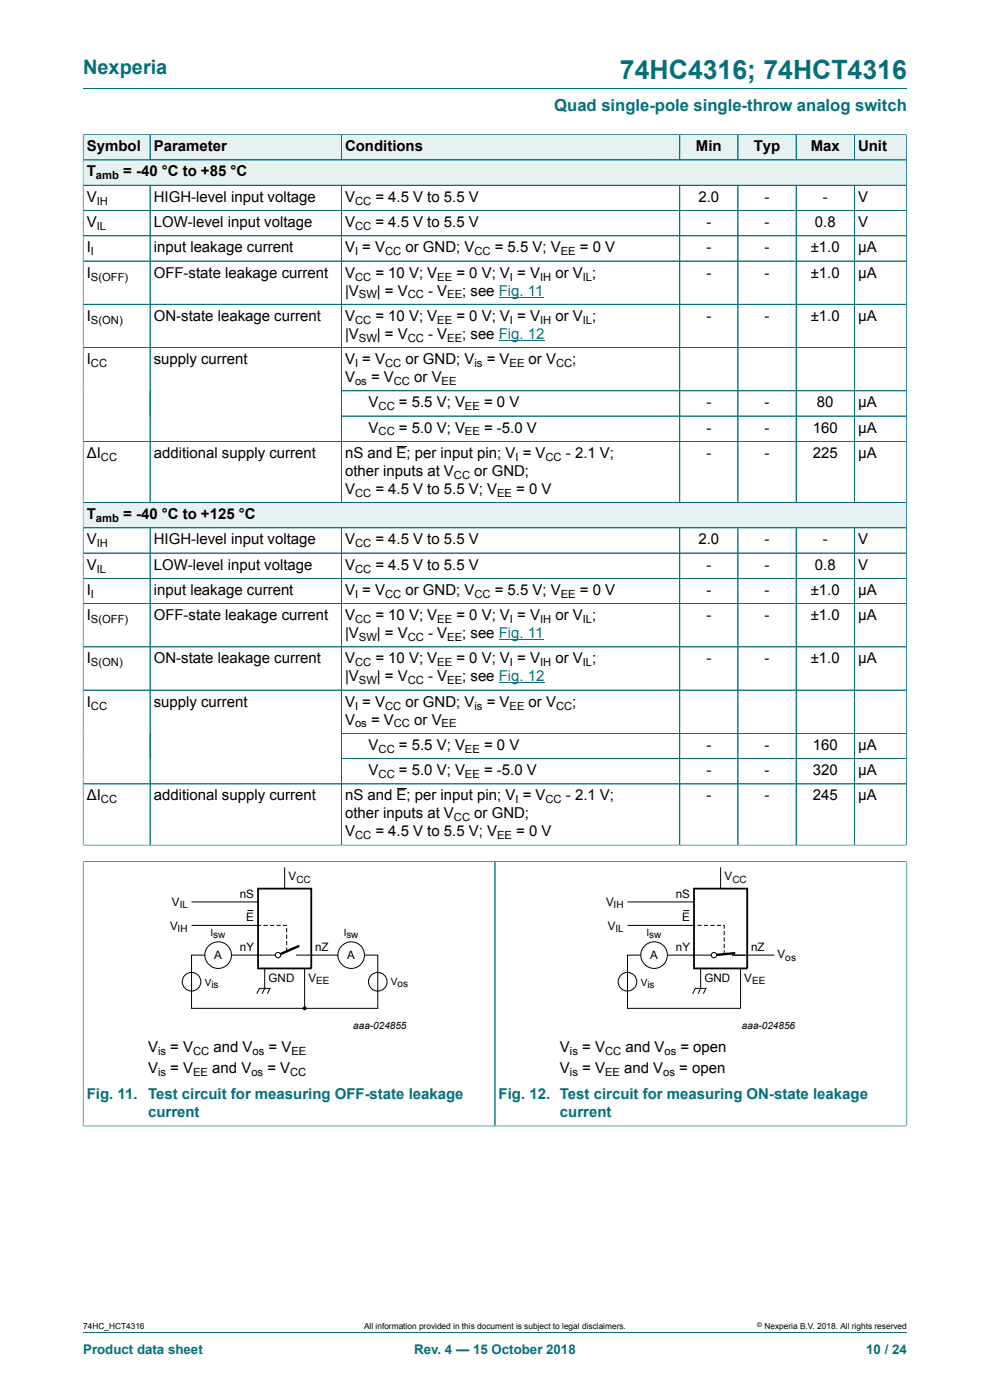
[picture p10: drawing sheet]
<svg xmlns="http://www.w3.org/2000/svg" width="210mm" height="297mm" viewBox="0 0 210 297" stroke-linecap="round" stroke-linejoin="round" font-family="sans-serif">
<path d="M17.6 18.8h174.8" fill="none" stroke="#036f7b" stroke-width=".21"/>
<path d="M17.7 28.6h14.1v5.3h-14.1z" fill="#e6f1f2"/>
<path d="M17.6 28.5v5.4h14.2v-5.3h-14.2" fill="none" stroke="#036f7b" stroke-width=".21"/>
<path d="M31.9 28.6h40.4v5.3h-40.4z" fill="#e6f1f2"/>
<path d="M31.8 28.6h40.6v5.3h-40.6z" fill="none" stroke="#036f7b" stroke-width=".21"/>
<path d="M72.5 28.6h66.4v5.3h-66.4z" fill="#e6f1f2"/>
<path d="M138.9 28.6h-66.5v5.3h66.5" fill="none" stroke="#036f7b" stroke-width=".21"/>
<path d="M138.9 28.6h5.2v5.3h-5.2z" fill="#e6f1f2"/>
<path d="M138.9 28.6h5.3v5.3h-5.3" fill="none" stroke="#036f7b" stroke-width=".21"/>
<path d="M144.3 28.6h12.2v5.3h-12.2z" fill="#e6f1f2"/>
<path d="M144.2 28.6h12.3v5.3h-12.3z" fill="none" stroke="#036f7b" stroke-width=".21"/>
<path d="M156.6 28.6h12.2v5.3h-12.2z" fill="#e6f1f2"/>
<path d="M156.5 28.6h12.4v5.3h-12.4z" fill="none" stroke="#036f7b" stroke-width=".21"/>
<path d="M169 28.6h12.2v5.3h-12.2z" fill="#e6f1f2"/>
<path d="M168.9 28.6h12.3v5.3h-12.3z" fill="none" stroke="#036f7b" stroke-width=".21"/>
<path d="M181.3 28.6h10.9v5.3h-10.9z" fill="#e6f1f2"/>
<path d="M192.3 28.5v10.8h-174.7v-5.4h174.7M192.3 28.6h-11.1v5.3" fill="none" stroke="#036f7b" stroke-width=".21"/>
<path d="M17.7 34h174.5v5.2h-174.5z" fill="#e6f1f2"/>
<g fill="none" stroke="#036f7b" stroke-width=".21">
<path d="M17.6 39.3h174.7v72.7h-174.7zM31.8 39.3v67.3M72.4 39.3v67.3M144.2 39.3v67.3M156.5 39.3v67.3M168.9 39.3v67.3M181.2 39.3v67.3M17.6 44.7h174.7M17.6 50h174.7M17.6 55.4h174.7M17.6 64.6h174.7M17.6 73.7h174.7"/>
<path d="M17.6 93.6h174.7M72.4 82.9h119.9M72.4 88.3h119.9M17.6 106.6h174.7"/>
</g>
<path d="M105.8 63h9.5M105.8 72.2h9.7" fill="none" stroke="#00f" stroke-width=".21"/>
<path d="M84.1 94.6h2.1" fill="none" stroke="#000" stroke-width=".21"/>
<path d="M17.7 106.7h174.5v5.2h-174.5z" fill="#e6f1f2"/>
<g fill="none" stroke="#036f7b" stroke-width=".21">
<path d="M17.6 28.6v150.8M17.7 28.6h174.5M17.7 33.9h174.5M17.7 39.3h174.5M31.8 28.6v5.3M31.8 39.4v67.1M72.4 28.6v5.3M72.4 39.4v67.1M144.2 28.6v5.3M144.2 39.4v67.1M156.5 28.6v5.3M156.5 39.4v67.1"/>
<path d="M168.9 28.6v5.3M168.9 39.4v67.1M181.2 28.6v5.3M181.2 39.4v67.1M192.3 28.6v150.8M17.7 50h174.5M17.7 55.4h174.5M192.2 44.7h-174.5M17.7 64.6h174.5M17.7 73.7h174.5M17.7 93.6h174.5M72.5 82.9h119.7"/>
<path d="M72.5 88.3h119.7M17.6 112h174.7M17.6 117.3h174.7M17.7 106.6h174.5M31.8 112v67.3M72.4 112v67.3M144.2 112v67.3M156.5 112v67.3M168.9 112v67.3M181.2 112v67.3M17.6 122.7h174.7M17.6 128.1h174.7"/>
<path d="M17.6 137.2h174.7M17.6 146.4h174.7M72.4 155.6h119.9M17.6 179.3h174.7M192.3 160.9h-119.9M192.3 166.3h-174.7M17.6 182.8h87.4v56.1h-87.4M17.6 182.7v56.2"/>
</g>
<path d="M105.8 135.7h9.5M105.8 144.9h9.7" fill="none" stroke="#00f" stroke-width=".21"/>
<g fill="none" stroke="#000" stroke-width=".21">
<path d="M84.1 167.3h2.1M40.6 191.3h14.1M40.6 196.3h14.7M52.5 193.2h1.3M56 196.3h.7M57.4 196.3h.7M58.7 196.3h.7M60.1 196.3h.7M60.4 184v4.5M60.8 197v.7M60.8 198.4v.6M60.8 199.7v.7"/>
<path d="M43.5 202.6h-2.9v11.3h39.5v-11.3h-2.8M49.1 202.6h9.6M54.5 210.8l.5-1.1h2.3l-.6 1.1M56.2 205.4v4.3l-.6 1.1M60.8 201.1v.7M62.9 202.6h8.8M64.6 205.4v8.5"/>
<circle cx="40.6" cy="208.3" r="1.98"/>
<circle cx="80.1" cy="208.3" r="1.98"/>
</g>
<path d="M54.7 188.5h11.3v16.9h-11.3z" fill="none" stroke="#000" stroke-width=".38"/>
<circle cx="64.6" cy="213.9" r=".28" fill="#000"/>
<circle cx="64.6" cy="213.9" r=".28" fill="none" stroke="#000" stroke-width=".25"/>
<path d="M63.5 200.7l-4.5 1.9" fill="none" stroke="#000" stroke-width=".51"/>
<circle cx="59" cy="202.6" r=".56" fill="#fefefe"/>
<g fill="none" stroke="#000" stroke-width=".21">
<path d="M133.1 191.3h14.1M133.1 196.3h14.3M145 193.2h1.2M148 196.3h.7M149.4 196.3h.7M150.8 196.3h.7M152.2 196.3h.6M152.9 184v4.5M153.5 196.3l.1 .6M153.6 197.6v.7M153.6 199v.6M135.9 202.6h-2.8v11.3h24v-8.5"/>
<path d="M141.6 202.6h9.6M146.9 210.8l.6-1.1h2.3l-.6 1.1M148.6 205.4v4.3l-.5 1.1M153.6 200.3v.7M153.6 201.7v.7M155.4 202.6h8.7"/>
<circle cx="46.3" cy="202.6" r="2.81"/>
<circle cx="59" cy="202.6" r=".56"/>
<circle cx="74.5" cy="202.6" r="2.81"/>
<circle cx="133.1" cy="208.3" r="1.98"/>
<circle cx="138.8" cy="202.6" r="2.81"/>
</g>
<path d="M192.4 182.7v56.2M192.4 182.8h-87.4v56.1h87.4" fill="none" stroke="#036f7b" stroke-width=".21"/>
<path d="M147.2 188.5h11.3v16.9h-11.3z" fill="none" stroke="#000" stroke-width=".38"/>
<path d="M156 202.2l-4.6 .4" fill="none" stroke="#000" stroke-width=".51"/>
<circle cx="151.4" cy="202.6" r=".56" fill="#fefefe"/>
<circle cx="151.4" cy="202.6" r=".56" fill="none" stroke="#000" stroke-width=".21"/>
<path d="M17.6 182.9v55.9M17.7 182.8h174.6M105 182.9v55.9M192.4 182.9v55.9M17.7 238.9h174.6M17.6 282.6h174.8" fill="none" stroke="#036f7b" stroke-width=".21"/>
<text font-size="5.6" fill="#036f7b" x="131.5" y="16.8">74HC4316; 74HCT4316</text>
<text font-size="4.2" fill="#036f7b" x="17.6" y="15.6">Nexperia</text>
<text font-size="3.5" fill="#036f7b" x="117.6" y="23.7">Quad single-pole single-throw analog switch</text>
<g font-size="3.2">
<text x="18.4" y="32.1">Symbol</text>
<text x="32.6" y="32.1">Parameter</text>
<text x="73.2" y="32.1">Conditions</text>
<text x="147.6" y="32.1">Min</text>
<text x="159.9" y="32.1">Typ</text>
<text x="172" y="32.1">Max</text>
<text x="182" y="32.1">Unit</text>
<text x="18.4" y="37.4">T</text>
<text x="26.1" y="37.4">= -40 °C to +85 °C</text>
<text x="18.4" y="42.8">V</text>
<text x="32.6" y="42.8">HIGH-level input voltage</text>
<text x="73.2" y="42.8">V</text>
<text x="79.6" y="42.8">= 4.5 V to 5.5 V</text>
<text x="148.2" y="42.8">2.0</text>
<text x="162.2" y="42.8">-</text>
<text x="174.5" y="42.8">-</text>
<text x="182" y="42.8">V</text>
<text x="18.4" y="48.2">V</text>
<text x="18.4" y="53.5">I</text>
<text x="32.6" y="48.2">LOW-level input voltage</text>
<text x="32.6" y="53.5">input leakage current</text>
<text x="73.2" y="48.2">V</text>
<text x="73.2" y="53.5">V = V</text>
<text x="79.6" y="48.2">= 4.5 V to 5.5 V</text>
<text x="86" y="53.5">or GND; V</text>
<text x="105" y="53.5">= 5.5 V; V</text>
<text x="123" y="53.5">= 0 V</text>
<text x="149.8" y="48.2">-</text>
<text x="149.8" y="53.5">-</text>
<text x="162.2" y="48.2">-</text>
<text x="162.2" y="53.5">-</text>
<text x="172" y="53.5">±1.0</text>
<text x="172.9" y="48.2">0.8</text>
<text x="182" y="48.2">V</text>
<text x="182" y="53.5">μA</text>
<text x="18.4" y="58.9">I</text>
<text x="32.6" y="58.9">OFF-state leakage current</text>
<text x="73.2" y="58.9">V</text>
<text x="79.6" y="58.9">= 10 V; V</text>
<text x="96.8" y="58.9">= 0 V; V = V</text>
<text x="117.8" y="58.9">or V ;</text>
<text x="149.8" y="58.9">-</text>
<text x="162.2" y="58.9">-</text>
<text x="172" y="58.9">±1.0</text>
<text x="182" y="58.9">μA</text>
<text x="73.2" y="62.7">|V</text>
<text x="80" y="62.7">| = V</text>
<text x="90.8" y="62.7">- V</text>
<text x="98" y="62.7">; see Fig. 11</text>
<text x="18.4" y="68.1">I</text>
<text x="32.6" y="68.1">ON-state leakage current</text>
<text x="73.2" y="68.1">V</text>
<text x="73.2" y="71.9">|V</text>
<text x="79.6" y="68.1">= 10 V; V</text>
<text x="80" y="71.9">| = V</text>
<text x="90.8" y="71.9">- V</text>
<text x="96.8" y="68.1">= 0 V; V = V</text>
<text x="98" y="71.9">; see Fig. 12</text>
<text x="117.8" y="68.1">or V ;</text>
<text x="149.8" y="68.1">-</text>
<text x="162.2" y="68.1">-</text>
<text x="172" y="68.1">±1.0</text>
<text x="182" y="68.1">μA</text>
<text x="18.4" y="77.2">I</text>
<text x="32.6" y="77.2">supply current</text>
<text x="73.2" y="77.2">V = V</text>
<text x="86" y="77.2">or GND; V</text>
<text x="103.2" y="77.2">= V</text>
<text x="112.1" y="77.2">or V</text>
<text x="121.4" y="77.2">;</text>
<text x="73.2" y="81">V</text>
<text x="78.7" y="81">= V</text>
<text x="87.9" y="81">or V</text>
<text x="78.2" y="86.4">V</text>
<text x="84.6" y="86.4">= 5.5 V; V</text>
<text x="102.7" y="86.4">= 0 V</text>
<text x="149.8" y="86.4">-</text>
<text x="162.2" y="86.4">-</text>
<text x="173.3" y="86.4">80</text>
<text x="182" y="86.4">μA</text>
<text x="78.2" y="91.8">V</text>
<text x="84.6" y="91.8">= 5.0 V; V</text>
<text x="102.7" y="91.8">= -5.0 V</text>
<text x="149.8" y="91.8">-</text>
<text x="162.2" y="91.8">-</text>
<text x="172.4" y="91.8">160</text>
<text x="182" y="91.8">μA</text>
<text x="18.4" y="97.1">ΔI</text>
<text x="32.6" y="97.1">additional supply current</text>
<text x="73.2" y="97.1">nS and E; per input pin; V = V</text>
<text x="73.2" y="100.9">other inputs at V</text>
<text x="100.6" y="100.9">or GND;</text>
<text x="120" y="97.1">- 2.1 V;</text>
<text x="149.8" y="97.1">-</text>
<text x="162.2" y="97.1">-</text>
<text x="172.4" y="97.1">225</text>
<text x="182" y="97.1">μA</text>
<text x="73.2" y="104.8">V</text>
<text x="79.6" y="104.8">= 4.5 V to 5.5 V; V</text>
<text x="109.5" y="104.8">= 0 V</text>
<text x="18.4" y="110.1">T</text>
<text x="26.1" y="110.1">= -40 °C to +125 °C</text>
<text x="18.4" y="115.5">V</text>
<text x="32.6" y="115.5">HIGH-level input voltage</text>
<text x="73.2" y="115.5">V</text>
<text x="79.6" y="115.5">= 4.5 V to 5.5 V</text>
<text x="148.2" y="115.5">2.0</text>
<text x="162.2" y="115.5">-</text>
<text x="174.5" y="115.5">-</text>
<text x="182" y="115.5">V</text>
<text x="18.4" y="120.8">V</text>
<text x="32.6" y="120.8">LOW-level input voltage</text>
<text x="73.2" y="120.8">V</text>
<text x="79.6" y="120.8">= 4.5 V to 5.5 V</text>
<text x="149.8" y="120.8">-</text>
<text x="162.2" y="120.8">-</text>
<text x="172.9" y="120.8">0.8</text>
<text x="182" y="120.8">V</text>
<text x="18.4" y="126.2">I</text>
<text x="18.4" y="131.6">I</text>
<text x="32.6" y="126.2">input leakage current</text>
<text x="32.6" y="131.6">OFF-state leakage current</text>
<text x="73.2" y="126.2">V = V</text>
<text x="73.2" y="131.6">V</text>
<text x="79.6" y="131.6">= 10 V; V</text>
<text x="86" y="126.2">or GND; V</text>
<text x="96.8" y="131.6">= 0 V; V = V</text>
<text x="105" y="126.2">= 5.5 V; V</text>
<text x="117.8" y="131.6">or V ;</text>
<text x="123" y="126.2">= 0 V</text>
<text x="149.8" y="126.2">-</text>
<text x="149.8" y="131.6">-</text>
<text x="162.2" y="126.2">-</text>
<text x="162.2" y="131.6">-</text>
<text x="172" y="126.2">±1.0</text>
<text x="172" y="131.6">±1.0</text>
<text x="182" y="126.2">μA</text>
<text x="182" y="131.6">μA</text>
<text x="73.2" y="135.4">|V</text>
<text x="80" y="135.4">| = V</text>
<text x="90.8" y="135.4">- V</text>
<text x="98" y="135.4">; see Fig. 11</text>
<text x="18.4" y="140.7">I</text>
<text x="32.6" y="140.7">ON-state leakage current</text>
<text x="73.2" y="140.7">V</text>
<text x="79.6" y="140.7">= 10 V; V</text>
<text x="96.8" y="140.7">= 0 V; V = V</text>
<text x="117.8" y="140.7">or V ;</text>
<text x="149.8" y="140.7">-</text>
<text x="162.2" y="140.7">-</text>
<text x="172" y="140.7">±1.0</text>
<text x="182" y="140.7">μA</text>
<text x="18.4" y="149.9">I</text>
<text x="32.6" y="149.9">supply current</text>
<text x="73.2" y="144.5">|V</text>
<text x="73.2" y="149.9">V = V</text>
<text x="80" y="144.5">| = V</text>
<text x="86" y="149.9">or GND; V</text>
<text x="90.8" y="144.5">- V</text>
<text x="98" y="144.5">; see Fig. 12</text>
<text x="103.2" y="149.9">= V</text>
<text x="112.1" y="149.9">or V</text>
<text x="121.4" y="149.9">;</text>
<text x="73.2" y="153.7">V</text>
<text x="78.7" y="153.7">= V</text>
<text x="87.9" y="153.7">or V</text>
<text x="78.2" y="159.1">V</text>
<text x="84.6" y="159.1">= 5.5 V; V</text>
<text x="102.7" y="159.1">= 0 V</text>
<text x="149.8" y="159.1">-</text>
<text x="162.2" y="159.1">-</text>
<text x="172.4" y="159.1">160</text>
<text x="182" y="159.1">μA</text>
<text x="78.2" y="164.4">V</text>
<text x="84.6" y="164.4">= 5.0 V; V</text>
<text x="102.7" y="164.4">= -5.0 V</text>
<text x="149.8" y="164.4">-</text>
<text x="162.2" y="164.4">-</text>
<text x="172.4" y="164.4">320</text>
<text x="182" y="164.4">μA</text>
<text x="18.4" y="169.8">ΔI</text>
<text x="32.6" y="169.8">additional supply current</text>
<text x="73.2" y="169.8">nS and E; per input pin; V = V</text>
<text x="73.2" y="173.6">other inputs at V</text>
<text x="100.6" y="173.6">or GND;</text>
<text x="120" y="169.8">- 2.1 V;</text>
<text x="149.8" y="169.8">-</text>
<text x="162.2" y="169.8">-</text>
<text x="172.4" y="169.8">245</text>
<text x="182" y="169.8">μA</text>
<text x="73.2" y="177.4">V</text>
<text x="79.6" y="177.4">= 4.5 V to 5.5 V; V</text>
<text x="109.5" y="177.4">= 0 V</text>
<text x="31.4" y="223.2">V</text>
<text x="31.4" y="227.6">V</text>
<text x="36.1" y="223.2">= V</text>
<text x="36.1" y="227.6">= V</text>
<text x="45" y="227.6">and V</text>
<text x="45.3" y="223.2">and V</text>
<text x="56.7" y="227.6">= V</text>
<text x="57" y="223.2">= V</text>
<text x="118.8" y="223.2">V</text>
<text x="118.8" y="227.6">V</text>
<text x="123.5" y="223.2">= V</text>
<text x="123.5" y="227.6">= V</text>
<text x="132.4" y="227.6">and V</text>
<text x="132.7" y="223.2">and V</text>
<text x="144.1" y="227.6">= open</text>
<text x="144.3" y="223.2">= open</text>
</g>
<g font-size="3.2" fill="#036f7b">
<text x="18.4" y="233.2">Fig. 11.</text>
<text x="31.4" y="233.2">Test circuit for measuring OFF-state leakage</text>
<text x="105.8" y="233.2">Fig. 12. Test circuit for measuring ON-state leakage</text>
<text x="31.4" y="237">current</text>
<text x="118.8" y="237">current</text>
</g>
<g font-size="2.8" fill="#036f7b">
<text x="17.6" y="287.2">Product data sheet</text>
<text x="87.9" y="287.2">Rev. 4 — 15 October 2018</text>
<text x="183.7" y="287.2">10 / 24</text>
</g>
<g font-size="2.5">
<text x="50.9" y="190.4">nS</text>
<text x="61.2" y="186.8">V</text>
<text x="143.3" y="190.4">nS</text>
<text x="153.7" y="186.8">V</text>
<text x="36.1" y="197.2">V</text>
<text x="36.5" y="192.2">V</text>
<text x="52.2" y="195.5">E</text>
<text x="128.6" y="192.2">V</text>
<text x="128.9" y="197.2">V</text>
<text x="144.7" y="195.5">E</text>
<text x="45.4" y="203.5">A</text>
<text x="50.9" y="201.7">nY</text>
<text x="66.9" y="201.7">nZ</text>
<text x="73.7" y="203.5">A</text>
<text x="137.9" y="203.5">A</text>
<text x="143.3" y="201.7">nY</text>
<text x="159.3" y="201.7">nZ</text>
<text x="164.9" y="203.3">V</text>
<text x="57" y="208.2">GND</text>
<text x="65.4" y="208.2">V</text>
<text x="149.4" y="208.2">GND</text>
<text x="157.9" y="208.2">V</text>
</g>
<g font-size="2.4">
<text x="20.4" y="38.1">amb</text>
<text x="20.5" y="43.4">IH</text>
<text x="75.3" y="43.4">CC</text>
<text x="20.5" y="48.8">IL</text>
<text x="75.3" y="48.8">CC</text>
<text x="19.3" y="54.1">I</text>
<text x="19.3" y="59.5">S(OFF)</text>
<text x="75.3" y="54.1">I</text>
<text x="75.3" y="59.5">CC</text>
<text x="81.7" y="54.1">CC</text>
<text x="92.8" y="59.5">EE</text>
<text x="100.6" y="54.1">CC</text>
<text x="108.2" y="59.5">I</text>
<text x="114.6" y="59.5">IH</text>
<text x="119" y="54.1">EE</text>
<text x="123.6" y="59.5">IL</text>
<text x="76.1" y="63.3">SW</text>
<text x="86.5" y="63.3">CC</text>
<text x="94.9" y="63.3">EE</text>
<text x="19.3" y="68.7">S(ON)</text>
<text x="75.3" y="68.7">CC</text>
<text x="92.8" y="68.7">EE</text>
<text x="108.2" y="68.7">I</text>
<text x="114.6" y="68.7">IH</text>
<text x="123.6" y="68.7">IL</text>
<text x="19.3" y="77.9">CC</text>
<text x="75.3" y="77.9">I</text>
<text x="76.1" y="72.5">SW</text>
<text x="81.7" y="77.9">CC</text>
<text x="86.5" y="72.5">CC</text>
<text x="94.9" y="72.5">EE</text>
<text x="100.6" y="77.9">is</text>
<text x="108.1" y="77.9">EE</text>
<text x="117.9" y="77.9">CC</text>
<text x="75.3" y="81.7">os</text>
<text x="83.5" y="81.7">CC</text>
<text x="93.7" y="81.7">EE</text>
<text x="80.3" y="87">CC</text>
<text x="98.6" y="87">EE</text>
<text x="80.3" y="92.4">CC</text>
<text x="98.6" y="92.4">EE</text>
<text x="21.4" y="97.7">CC</text>
<text x="96.3" y="101.6">CC</text>
<text x="109.3" y="97.7">I</text>
<text x="115.7" y="97.7">CC</text>
<text x="75.3" y="105.4">CC</text>
<text x="105.4" y="105.4">EE</text>
<text x="20.4" y="110.7">amb</text>
<text x="20.5" y="116.1">IH</text>
<text x="75.3" y="116.1">CC</text>
<text x="20.5" y="121.5">IL</text>
<text x="75.3" y="121.5">CC</text>
<text x="19.3" y="126.8">I</text>
<text x="75.3" y="126.8">I</text>
<text x="81.7" y="126.8">CC</text>
<text x="100.6" y="126.8">CC</text>
<text x="119" y="126.8">EE</text>
<text x="19.3" y="132.2">S(OFF)</text>
<text x="75.3" y="132.2">CC</text>
<text x="76.1" y="136">SW</text>
<text x="86.5" y="136">CC</text>
<text x="92.8" y="132.2">EE</text>
<text x="94.9" y="136">EE</text>
<text x="108.2" y="132.2">I</text>
<text x="114.6" y="132.2">IH</text>
<text x="123.6" y="132.2">IL</text>
<text x="19.3" y="141.4">S(ON)</text>
<text x="75.3" y="141.4">CC</text>
<text x="92.8" y="141.4">EE</text>
<text x="108.2" y="141.4">I</text>
<text x="114.6" y="141.4">IH</text>
<text x="123.6" y="141.4">IL</text>
<text x="76.1" y="145.2">SW</text>
<text x="86.5" y="145.2">CC</text>
<text x="94.9" y="145.2">EE</text>
<text x="19.3" y="150.5">CC</text>
<text x="75.3" y="150.5">I</text>
<text x="75.3" y="154.3">os</text>
<text x="81.7" y="150.5">CC</text>
<text x="83.5" y="154.3">CC</text>
<text x="93.7" y="154.3">EE</text>
<text x="100.6" y="150.5">is</text>
<text x="108.1" y="150.5">EE</text>
<text x="117.9" y="150.5">CC</text>
<text x="80.3" y="159.7">CC</text>
<text x="98.6" y="159.7">EE</text>
<text x="80.3" y="165.1">CC</text>
<text x="98.6" y="165.1">EE</text>
<text x="21.4" y="170.4">CC</text>
<text x="109.3" y="170.4">I</text>
<text x="115.7" y="170.4">CC</text>
<text x="75.3" y="178">CC</text>
<text x="96.3" y="174.2">CC</text>
<text x="105.4" y="178">EE</text>
<text x="33.5" y="223.8">is</text>
<text x="41" y="223.8">CC</text>
<text x="53.6" y="223.8">os</text>
<text x="61.8" y="223.8">EE</text>
<text x="120.9" y="223.8">is</text>
<text x="128.3" y="223.8">CC</text>
<text x="140.9" y="223.8">os</text>
<text x="33.5" y="228.2">is</text>
<text x="41" y="228.2">EE</text>
<text x="53.3" y="228.2">os</text>
<text x="61.6" y="228.2">CC</text>
<text x="120.9" y="228.2">is</text>
<text x="128.3" y="228.2">EE</text>
<text x="140.7" y="228.2">os</text>
</g>
<g font-size="2.1">
<text x="62.9" y="187.3">CC</text>
<text x="155.3" y="187.3">CC</text>
<text x="37.7" y="197.7">IH</text>
<text x="38.1" y="192.7">IL</text>
<text x="130.1" y="192.7">IH</text>
<text x="130.6" y="197.7">IL</text>
<text x="44.7" y="198.6">Isw</text>
<text x="72.9" y="198.6">Isw</text>
<text x="137.1" y="198.6">Isw</text>
<text x="166.6" y="203.8">os</text>
<text x="43.4" y="209.1">Vis</text>
<text x="67.1" y="208.7">EE</text>
<text x="82.9" y="209">Vos</text>
<text x="135.9" y="209.1">Vis</text>
<text x="159.5" y="208.7">EE</text>
<text x="74.9" y="218.2">aaa-024855</text>
<text x="157.4" y="218.2">aaa-024856</text>
</g>
<g font-size="1.8">
<text x="17.6" y="282">74HC_HCT4316</text>
<text x="77.2" y="282">All information provided in this document is subject to legal disclaimers.</text>
<text x="162.2" y="282">Nexperia B.V. 2018. All rights reserved</text>
</g>
<text font-size="1.4" x="160.6" y="281.6">©</text>
</svg>
